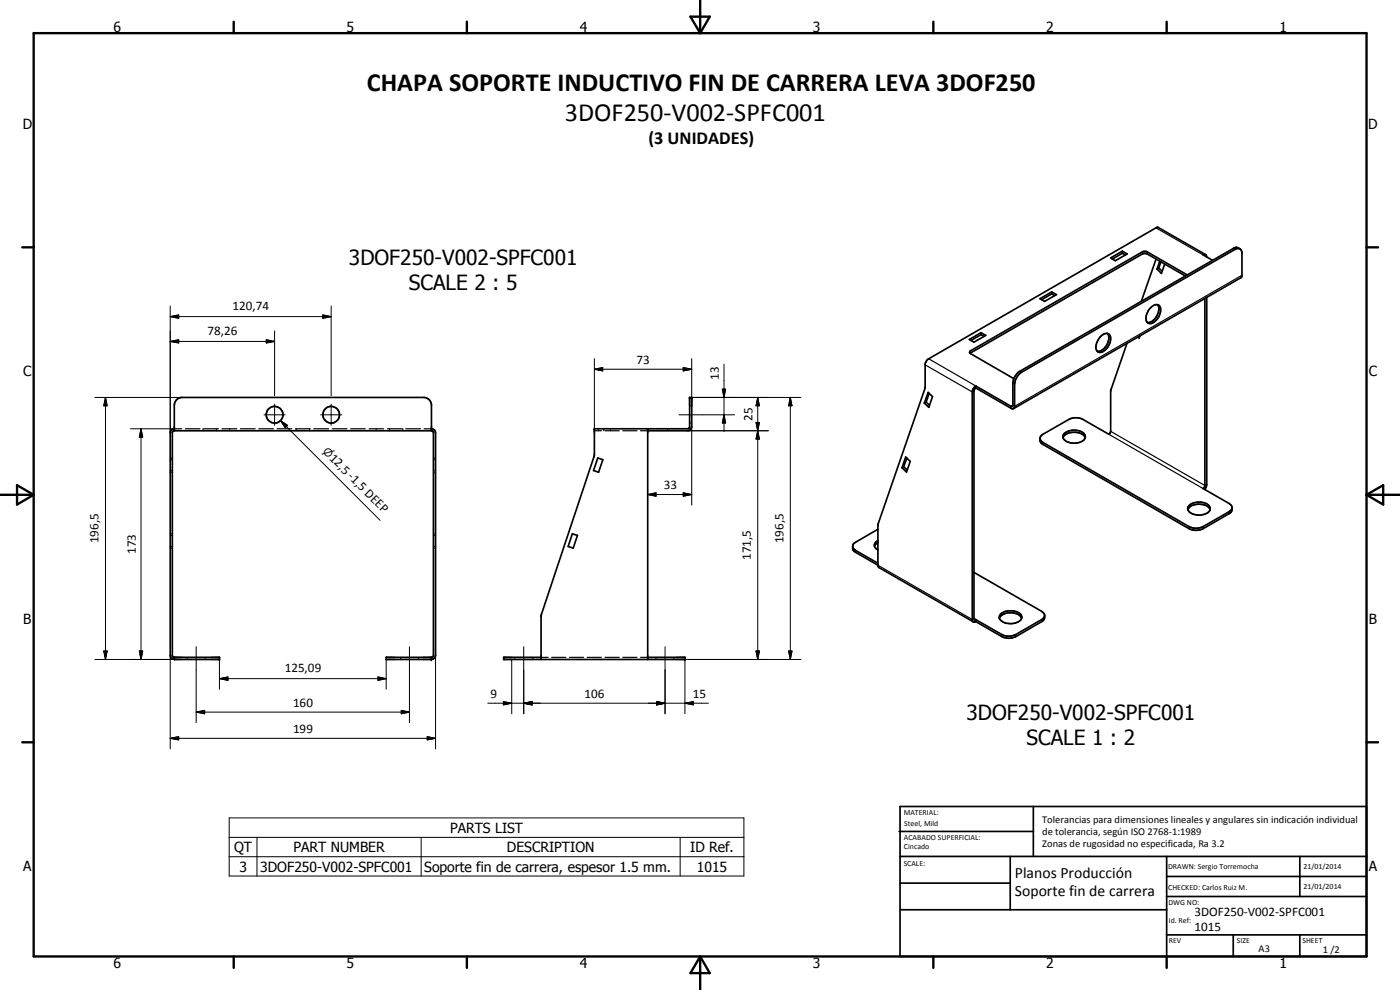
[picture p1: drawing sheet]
<svg xmlns="http://www.w3.org/2000/svg" width="420mm" height="297mm" viewBox="0 0 420 297" stroke-linecap="round" stroke-linejoin="round" font-family="sans-serif">
<g fill="none" stroke="#000" stroke-width=".35">
<path d="M342.8 75.6v.6M344.3 75.6v.6M346.9 68.4l14.2 8.1M370.1 74.5l.5 .3M372.7 82.6l-68.2 39.3-.5-.3-.6 .3v.6M277.7 109.5l14.1 8.1 .5-.3M278.7 107.7l14.1 8.1M291.2 105.3v.6M304 115.1l.5 .3M306.1 111.4l.5 .3M51.1 137.9h.2M51.1 137.4h.2"/>
<path d="M51.5 137.9h.2M51.5 137.4h.2M52.3 128.7h2.2M55.6 128.7h4.4M60.9 128.7v.1M60.9 129v.2M61.1 128.7h4.5M64.9 128.7v.1M64.9 129v.2M66.6 128.7h4.5M68.9 128.7v.1M68.9 129v.2"/>
<path d="M72.2 128.7h4.4M77.7 128.7h4.4M83.2 128.7h4.4M88.7 128.7h4.4M88.9 128.7v.1M88.9 129v.2M92.9 128.7v.1M92.9 129v.2M94.2 128.7h4.4M99.7 128.7h4.4M105.2 128.7h4.4M110.8 128.7h4.3"/>
<path d="M112.9 128.7v.1M112.9 129v.2M116.3 128.7h4.4M116.9 128.7v.1M116.9 129v.2M120.9 128.7v.1M120.9 129v.2M121.8 128.7h4.4M127.3 128.7h2.2M130.1 137.9h.2M130.1 137.4h.2M130.5 137.9h.2"/>
<path d="M130.5 137.4h.2M178.4 129.2h2.1M179.6 128.7v.1M179.6 129v.2M181.2 128.7v.1M181.2 129v.2M181.6 129.2h4.2M183.2 128.7v.1M183.2 129v.2M186.9 129.2h4.3M192.2 129.2h2.2M200.4 128.7v.1"/>
<path d="M200.4 129v.2M207 126.9h.2M207 121.9h.2M207.4 126.9h.2M207.4 121.9h.2M313 132.8v.5M332.8 130.3l28.3 16.3M333.3 129.4l28.3 16.3 .6-.3M51.1 141.7h.2M51.1 141.2h.2M51.5 141.7h.2M51.5 141.2h.2"/>
<path d="M130.1 141.7h.2M130.1 141.2h.2M130.5 141.7h.2M130.5 141.2h.2M356.8 158v.6M361.1 158v.6M368.8 153.5v.6M51.1 160.7h.2M51.1 164.5h.2M51.1 160.1h.2M51.1 164h.2M51.5 160.7h.2"/>
<path d="M51.5 164.5h.2M51.5 160.1h.2M51.5 164h.2M130.1 160.7h.2M130.1 164.5h.2M130.1 160.1h.2M130.1 164h.2M130.5 160.7h.2M130.5 164.5h.2M130.5 160.1h.2M130.5 164h.2M256.8 165.1v.6"/>
<path d="M263.5 169.6l28.3 16.3 .5-.3 .5 .3M56.2 197.2v.2M56.2 197.7v.2M61.6 197.2v.2M61.6 197.7v.2M120.2 197.2v.2M120.2 197.7v.2M125.6 197.2v.2M125.6 197.7v.2M154.5 197.2v.2M154.5 197.7v.2M159.9 197.2v.2"/>
<path d="M159.9 197.7v.2M162.4 197.2h2.1M165.6 197.2h4.2M170.9 197.2h4.3M176.2 197.2h4.3M181.6 197.2h4.2M186.9 197.2h4.3M192.2 197.2h2.2M196.9 197.2v.2M196.9 197.7v.2M202.3 197.2v.2M202.3 197.7v.2"/>
<path d="M300.6 190.4v.6M304.9 190.4v.6M312.6 185.9v.6"/>
</g>
<g fill="none" stroke="#000" stroke-width=".51">
<path d="M333.3 77.4l3.5-2 1.5 .8-3.6 2zM336.8 75.4v.6M336.8 76l.9 .5M336.8 76l-3 1.7M347 77.7l-4.5 12.6M348.1 78.4l-.9 2.3M348.4 78.6l-.6 1.8M349.5 79.2l-.9 2.8-1.4-1.3M361.8 76.4l-14.1-8.1-.6-.1-68.8 39.7-.6 1.3-.2 7.6-13.9 40.2-.1 12.6M361.8 76.4l-.7 .1 2.8 1.6M361.8 76.4l.4 .7M372.1 74.7h-1.2l-64.8 37.4a5 5 0 0 0-1.6 3.3v6.7l-.3 .5"/>
<path d="M372.1 74.7l-1-.5-.7 .2-64.3 37a5.1 5.1 0 0 0-2.1 3.3v6.9l-.3 .4-10.9-6.2M372.1 74.7l.6 1v6.9l-.3 .7-68.2 39.3M294.4 99.8v.6M312.1 89.6l3.5-2 1.5 .8-3.6 2zM315.6 87.6v.6M315.6 88.2l.9 .5M315.6 88.2l-3 1.7M345.2 92.5a1.82 1.82 0 0 1 2.9-.6 4.2 4.2 0 0 1-2.6 5.2l-.9-.1a2.63 2.63 0 0 1 0-3.8zM347.4 91.4a4 4 0 0 1-2.3 5.3l-.8 .1M347.8 80.4l1 1M347.8 80.4l-.6 .3M355.8 82.8l-11.5-6.6-1.2-.1-52 29.9"/>
<path d="M356.3 82.5l-12-6.9-1.2-.1-51.9 29.8-.2 .4 .1 .3M361.6 89.5v56.3l-.5 .8 8.2 4.8 .4 .7v1.1l-.9 .9-7.7 4.5a5 5 0 0 1-4.3 0l-43.8-25.3-.8-.7-.1-1.1M362.2 89.2v56.2l-.7 1.5M278.5 117.7l1.4 1.3-1.1 3.2-1.4-1.3zM278.8 118l-.9 2.6M290.9 101.9l3.5-2.1 1.5 .8-3.6 2.1zM291.1 106l13.2 7.6M292.8 115.8v.6M292.8 116.4l-.5 .7v68.6l.3 .3 .2-.1M292.8 115.8l-.7 .8-.3 .8v68.7l.3 .5M292.8 116.4l10.6 6.1 .8 .1M294.4 100.4l.9 .5"/>
<path d="M294.4 100.4l-3 1.8M330.1 101.1a2.04 2.04 0 0 1 2.8-.7 3.9 3.9 0 0 1-2.2 5.2 1.48 1.48 0 0 1-1.6-.5 1.48 1.48 0 0 1-.1-1.7l.4-1.2zM332.4 100.1a3.9 3.9 0 0 1-3.1 5.3M338.2 103l-4.8 14-.1 12.5-.2 .6-.3 .2-8.1-4.6a4.7 4.7 0 0 0-4 .2l-7.7 4.4-.6 .6-.3 .6M342.1 100.8l-.2 .6-.4-.3M52.3 129.2l-.6 .5v67.1l.4 .4h13.8v.7h-13.6M52.3 129.2l.1-8.3 .6-1 1.3-.6h73.2a2.39 2.39 0 0 1 2 2v7.9M52.3 128.7l-.7 .2-.5 .9v66.8l.3 .8 .9 .5M52.3 129.2h77.2M129.5 129.2l.4 .1 .2 .4v67.1l-.4 .4h-13.8v.7h13.6M129.5 128.7l1 .4 .2 .7v66.8l-.2 .8-1 .5M179.4 137.4l1.5 .5-1.2 3.8-1.6-.5z"/>
<path d="M194.4 129.2h12l.7-.2 .5-.9v-8.8h-.6v8.9l-.4 .4-28.2 .1-.1 8.1-15.9 47.7v13.4M194.4 128.7v69.2M271.8 137.1l1.4 1.3-1.1 3.2-1.4-1.3zM272.1 137.4l-.9 2.6M277.9 120.6l1.1 1M277.9 120.6l-.5 .3M312.1 131.5l.3 .7 .6 .6 43.8 25.2a4.6 4.6 0 0 0 4.3 0l7.7-4.5 .9-1M319.1 131.3a4 4 0 0 1 5.3-1.2l.8 .5 .5 .7M319.4 130.1a4.6 4.6 0 0 1 6.2 .5 1.79 1.79 0 0 1-1.7 2.2 4.2 4.2 0 0 1-4.8-1.4l-.1-.5zM263.5 158.8l-7 4.1-.4 .3-.2 .7M271.2 140l-.5 .3M271.2 140l1 1"/>
<path d="M356.5 152.9a3.6 3.6 0 0 1 4.2-1.6 2.76 2.76 0 0 1 2.5 1.6M356.9 151.7a4.5 4.5 0 0 1 6.2 .4 1.67 1.67 0 0 1-1.3 2.1 4 4 0 0 1-5.4-1.5zM171.8 160.1l1.5 .6-1.3 3.8-1.5-.5zM255.9 163.9l.1 1.1 .5 .6 7 4M255.9 163.9l.1 .4 .5 .7 7 4M263.5 162.8l-1 1.1M263.5 162.2a1.48 1.48 0 0 0-1.1 1.4 1.48 1.48 0 0 0 1.1 1.4M263.5 169.6l.3 .7 28.3 16.3M292.3 171.7l20.3 11.7 .7 .6 .2 .7M52.3 197.2v.7M129.5 197.2v.7M162.4 197.2h-11.2v.7h54.4v-.7h-11.2"/>
<path d="M292.8 185.9v.6M292.8 186.5l-.7 .1M299.9 185.5a4.2 4.2 0 0 1 6.7 0M300.3 184.3a4.7 4.7 0 0 1 6.1 .1 1.52 1.52 0 0 1-1.2 2.3 3.9 3.9 0 0 1-5.3-1.4zM313.5 184.7v.8l-.6 .9-8 4.6a4.9 4.9 0 0 1-4.3 0l-7.8-4.5M313.5 184.7l-.2 .6-.7 .6-7.7 4.5a4.5 4.5 0 0 1-4.3 0l-7.8-4.5M269.8 249.5h40.3M270.1 242h140v45h-140zM270.1 257h140M303.2 257v16M310.1 242v15M350.1 257v30"/>
<path d="M390.1 257v12M270.1 265h33.1M270.1 273h80M350.1 269h60M350.1 263h60M350.1 280.5h60M370.1 280.5v6.5M390.1 280.5v6.5"/>
<circle cx="82.4" cy="124.4" r="2.5"/>
<circle cx="99.4" cy="124.4" r="2.49"/>
</g>
<g fill="#000">
<circle cx="207" cy="119.3" r=".25"/>
<circle cx="207.6" cy="119.3" r=".25"/>
<circle cx="178.4" cy="128.7" r=".25"/>
<circle cx="194.4" cy="128.7" r=".25"/>
<circle cx="65.9" cy="197.2" r=".25"/>
<circle cx="65.9" cy="197.9" r=".25"/>
<circle cx="129.5" cy="197.2" r=".25"/>
<circle cx="129.5" cy="197.9" r=".25"/>
<circle cx="205.6" cy="197.9" r=".25"/>
<circle cx="205.6" cy="197.2" r=".25"/>
</g>
<g fill="none" stroke="#000" stroke-width=".71">
<path d="M10.1 9.9h400v277.1h-400zM70.1 6.5v3.4M140.1 6.5v3.4M207.2 5h5.8l-2.9 4.9zM210.1 0v9.9M280.1 6.5v3.4M350.1 6.5v3.4M6.7 74.2h3.4M410.1 74.2h3.5M.1 148.5h10M5.1 145.6l5 2.9-5 2.9zM410.1 148.5h10"/>
<path d="M410.1 148.5l5-2.9v5.8zM6.7 222.7h3.4M410.1 222.7h3.5M70.1 287v3.4M140.1 287v3.4M210.1 287v10M210.1 287l2.9 5h-5.8zM280.1 287v3.4M350.1 287v3.4"/>
</g>
<g fill="none" stroke="#000" stroke-width=".3">
<path d="M51.1 95l2.5-.5v1zM51.1 91.8v38M51.1 95h48.3M82.4 99.3v19.4M96.9 94.5l2.5 .5-2.5 .5zM99.4 91.8v26.9M28.5 119.3h26.2M31.7 119.3l.5 2.5h-1.1zM31.7 119.3v78.6M51.1 102.4l2.5-.5v1zM51.1 102.4h31.3M79.9 101.9l2.5 .5-2.5 .5z"/>
<path d="M178.4 110.8l2.5-.5v1zM178.4 110.8h29.2M178.4 107.6v22.2M205.1 110.3l2.5 .5-2.5 .5zM207.6 119.3h32.8M207.6 107.6v14.1M216.8 116.8h1l-.5 2.5zM217.3 109.3v20.2M227.4 119.3l.5 2.5h-1zM227.4 119.3v78.6M237.2 119.3l.5 2.5h-1zM237.2 119.3v78.6"/>
<path d="M39.1 128.7h13.2M42.3 128.7l.5 2.4h-1zM42.3 128.7v69.2M79.2 124.5h6.4M82.4 121.3v6.3M84.1 126.2l2.2 1.4-.7 .7zM84.1 126.2l30 29.9M96.2 124.5h6.4M99.4 121.3v6.3M203.8 124.5h16.7M206.4 129.2h24.2M207.6 128.1v23.5"/>
<path d="M217.3 124.5l.5 2.4h-1zM226.9 126.7h1l-.5 2.5zM226.9 126.7l1 5h-1l1-5zM227.4 129.2l.5 2.5h-1zM194.4 148.4l2.5-.5v1zM194.4 148.4h13.2M205.1 147.9l2.5 .5-2.5 .5zM28.5 197.9h30.3M31.1 195.3h1.1l-.5 2.6zM41.8 195.3h1l-.5 2.6zM51.1 196.6v28.1M58.9 194.1v22.7"/>
<path d="M59 197.9h4.5M65.9 197.9v8.9M115.9 197.9v8.9M122.9 194.1v22.7M130.7 196.6v28.1M153.6 197.9v16.3M157.2 194.1v20.1M199.6 194.1v20.1M203.1 197.9h37.3M205.6 197.9v16.3M226.9 195.3h1l-.5 2.6zM236.7 195.3h1l-.5 2.6z"/>
<path d="M58.9 213.7l2.5-.6v1.1zM58.9 213.7h64M65.9 203.6l2.5-.5v1zM65.9 203.6h50M113.4 203.1l2.5 .5-2.5 .5zM120.4 213.1l2.5 .6-2.5 .5zM146.4 211h66.2M151.1 210.5l2.5 .5-2.5 .5zM157.2 211l2.5-.5v1zM197.1 210.5l2.5 .5-2.5 .5zM205.6 211l2.5-.5v1zM51.1 221.5l2.5-.5v1z"/>
<path d="M51.1 221.5h79.6M128.2 221l2.5 .5-2.5 .5zM68.8 245.4h154.5v17.4h-154.5zM68.8 251.2h154.5M68.8 257h154.5M77.1 251.2v11.6M126.4 251.2v11.6M204.1 251.2v11.6"/>
</g>
<g fill="#000">
<path d="M51.1 95l2.5-.5v1zM96.9 94.5l2.5 .5-2.5 .5zM51.1 102.4l2.5-.5v1zM79.9 101.9l2.5 .5-2.5 .5zM178.4 110.8l2.5-.5v1zM205.1 110.3l2.5 .5-2.5 .5zM216.8 116.8h1l-.5 2.5zM31.7 119.3l.5 2.5h-1.1zM42.3 128.7l.5 2.4h-1zM84.1 126.2l2.2 1.4-.7 .7zM217.3 124.5l.5 2.4h-1zM226.9 126.7h1l-.5 2.5z"/>
<path d="M227.4 119.3l.5 2.5h-1zM227.4 129.2l.5 2.5h-1zM237.2 119.3l.5 2.5h-1zM194.4 148.4l2.5-.5v1zM205.1 147.9l2.5 .5-2.5 .5zM31.1 195.3h1.1l-.5 2.6zM41.8 195.3h1l-.5 2.6zM226.9 195.3h1l-.5 2.6zM236.7 195.3h1l-.5 2.6zM58.9 213.7l2.5-.6v1.1zM65.9 203.6l2.5-.5v1zM113.4 203.1l2.5 .5-2.5 .5z"/>
<path d="M120.4 213.1l2.5 .6-2.5 .5zM151.1 210.5l2.5 .5-2.5 .5zM157.2 211l2.5-.5v1zM197.1 210.5l2.5 .5-2.5 .5zM205.6 211l2.5-.5v1zM51.1 221.5l2.5-.5v1zM128.2 221l2.5 .5-2.5 .5z"/>
</g>
<g font-size="7.9">
<text x="110.1" y="27.2">CHAPA SOPORTE INDUCTIVO FIN DE CARRERA LEVA 3DOF250</text>
<text x="169.5" y="36.2">3DOF250-V002-SPFC001</text>
</g>
<g font-size="6.3">
<text x="104.7" y="79.5">3DOF250-V002-SPFC001</text>
<text x="122.7" y="87">SCALE 2 : 5</text>
<text x="290.1" y="215.9">3DOF250-V002-SPFC001</text>
<text x="308" y="223.4">SCALE 1 : 2</text>
</g>
<text font-size="5.5" x="194.6" y="43.3">(3 UNIDADES)</text>
<g font-size="4.7">
<text x="304.6" y="263.5">Planos Producción</text>
<text x="304.6" y="268.9">Soporte fin de carrera</text>
</g>
<g font-size="4.2">
<text x="34" y="9.6">6</text>
<text x="104" y="9.6">5</text>
<text x="174" y="9.6">4</text>
<text x="244" y="9.6">3</text>
<text x="314" y="9.6">2</text>
<text x="384" y="9.6">1</text>
<text x="6.8" y="38.7">D</text>
<text x="410.6" y="38.7">D</text>
<text x="7" y="112.9">C</text>
<text x="410.8" y="112.9">C</text>
<text x="7" y="187.1">B</text>
<text x="410.8" y="187.1">B</text>
<text x="135.1" y="249.9">PARTS LIST</text>
<text x="70.3" y="255.7">QT</text>
<text x="88.1" y="255.7">PART NUMBER</text>
<text x="152.1" y="255.7">DESCRIPTION</text>
<text x="207.2" y="255.8">ID Ref.</text>
<text x="7" y="261.4">A</text>
<text x="71.8" y="261.5">3</text>
<text x="78.1" y="261.5">3DOF250-V002-SPFC001</text>
<text x="127.3" y="261.5">Soporte fin de carrera, espesor 1.5 mm.</text>
<text x="209.2" y="261.5">1015</text>
<text x="410.8" y="261.4">A</text>
<text x="34" y="290.4">6</text>
<text x="104" y="290.4">5</text>
<text x="174" y="290.4">4</text>
<text x="244" y="290.4">3</text>
<text x="314" y="290.4">2</text>
<text x="384" y="290.4">1</text>
</g>
<g font-size="3.9">
<text x="69.8" y="92.9">120,74</text>
<text x="62.3" y="100.4">78,26</text>
<text x="191" y="109.3">73</text>
<text x="215.7" y="114.1" transform="rotate(-90 215.7 114.1)">13</text>
<text x="225.8" y="126.3" transform="rotate(-90 225.8 126.3)">25</text>
<text x="98.7" y="137.7" transform="rotate(45 98.7 137.7)">12,5 -1,5 DEEP</text>
<text x="199.2" y="146.9">33</text>
<text x="29.6" y="163" transform="rotate(-90 29.6 163)">196,5</text>
<text x="40.8" y="166.2" transform="rotate(-90 40.8 166.2)">173</text>
<text x="235.1" y="163" transform="rotate(-90 235.1 163)">196,5</text>
<text x="225.3" y="168" transform="rotate(-90 225.3 168)">171,5</text>
<text x="85.5" y="201.5">125,09</text>
<text x="147.2" y="209.5">9</text>
<text x="175.4" y="209.5">106</text>
<text x="207.9" y="209.5">15</text>
<text x="88" y="212.1">160</text>
<text x="88" y="220">199</text>
<text x="358.5" y="275">3DOF250-V002-SPFC001</text>
<text x="358.5" y="279.4">1015</text>
</g>
<text font-size="3.3" x="96.7" y="135.7" transform="rotate(45 96.7 135.7)">n</text>
<g font-size="3.1">
<text x="312.7" y="246.8">Tolerancias para dimensiones lineales y angulares sin indicación individual</text>
<text x="312.7" y="250.4">de tolerancia, según ISO 2768-1:1989</text>
<text x="312.7" y="254">Zonas de rugosidad no especificada, Ra 3.2</text>
<text x="377.7" y="285.6">A3</text>
<text x="397" y="285.9">1 /2</text>
</g>
<g font-size="2.4">
<text x="271.2" y="244.4">MATERIAL:</text>
<text x="271.3" y="252">ACABADO SUPERFICIAL:</text>
<text x="271.4" y="247.9">Steel, Mild</text>
<text x="271.3" y="254.6">Cincado</text>
<text x="271.2" y="259.7">SCALE:</text>
<text x="350.6" y="260.8">DRAWN: Sergio Torremocha</text>
<text x="391.2" y="260.6">21/01/2014</text>
<text x="350.6" y="267">CHECKED: Carlos Ruiz M.</text>
<text x="391.2" y="266.7">21/01/2014</text>
<text x="350.6" y="271.4">DWG NO:</text>
<text x="350.8" y="276.9">Id. Ref:</text>
<text x="350.8" y="282.8">REV</text>
<text x="371.2" y="282.9">SIZE</text>
<text x="390.9" y="282.9">SHEET</text>
</g>
</svg>
